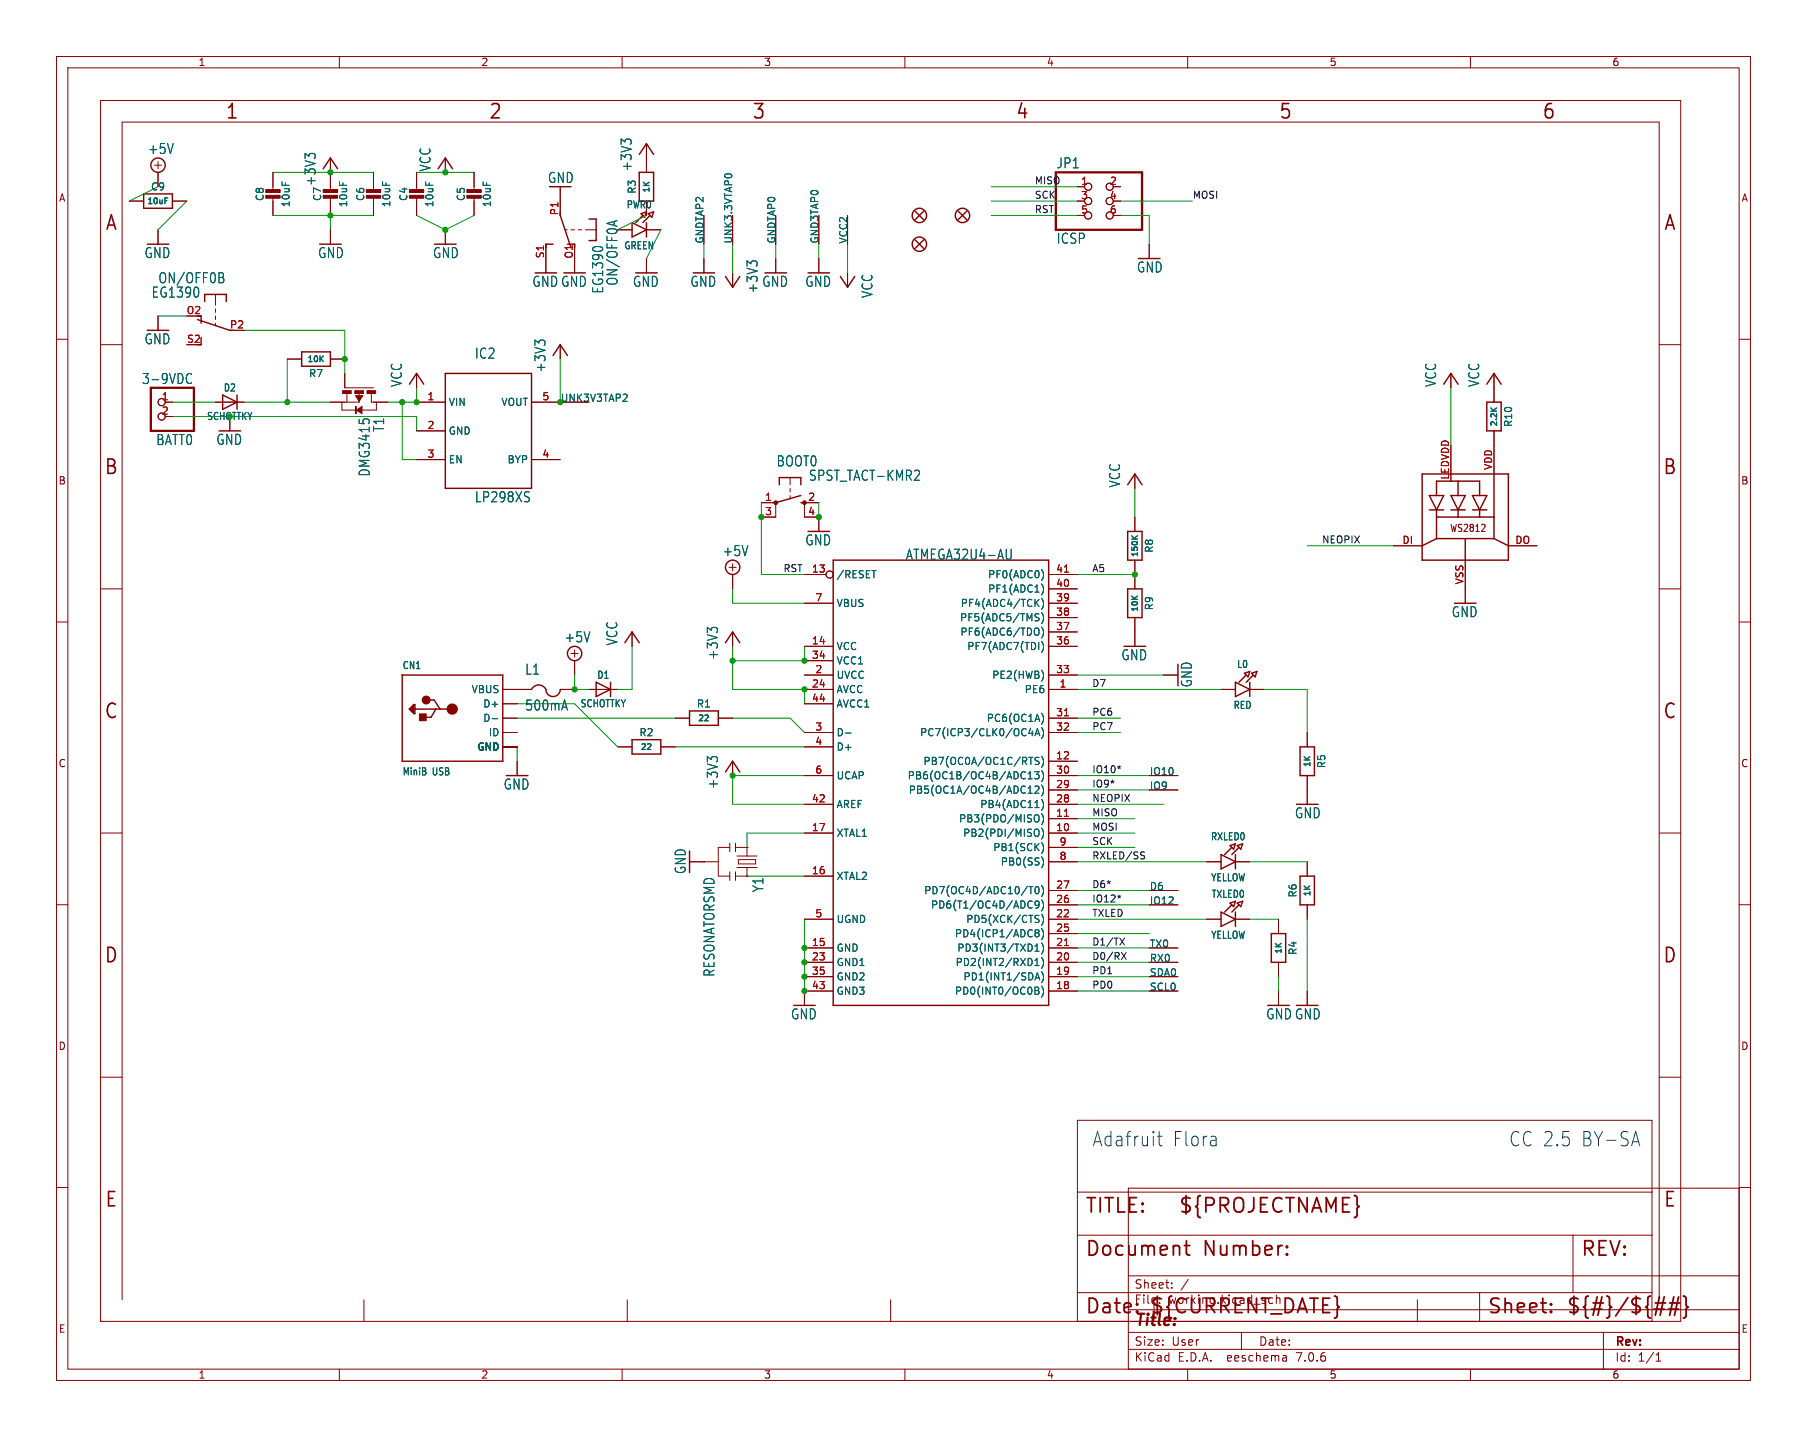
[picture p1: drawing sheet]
<svg xmlns="http://www.w3.org/2000/svg" width="320mm" height="254mm" viewBox="0 0 320 254" stroke-linecap="round" stroke-linejoin="round" font-family="sans-serif">
<g fill="none" stroke="#840000" stroke-width=".18">
<path d="M10 10h299.5v234.1h-299.5zM12 12h295.5v230.1h-295.5zM17.8 17.8h279.4v215.9h-279.4zM60 10v2M110 10v2M160 10v2M210 10v2M260 10v2M22.9 35.6h2.5M27.3 29.2h1.3M27.9 28.6v1.2M27.9 30.5v2.5"/>
<path d="M30.5 35.6h2.5M48.3 30.5v3.3M48.3 34.8v3.3M58.4 27.9v5.9M58.4 34.8v3.3M66 30.5v3.3M66 34.8v3.3M73.7 30.5v3.3M73.7 34.8v3.3M78.7 27.9v2.6M83.8 30.5v3.3M83.8 34.8v3.3"/>
<path d="M99.1 33v5.1M114.3 25.4v5.1M114.3 35.6v2.5M124.5 38.1v5.1M129.5 38.1v5.1M137.2 38.1v5.1M144.8 38.1v5.1M149.9 38.1v5.1M190.5 35.6h1.3M190.5 33h1.3M190.5 38.1h1.3M196.8 35.6h1.3"/>
<path d="M196.8 33h1.3M196.8 38.1h1.3M10 60h2M27.9 40.6v2.6M27.9 55.9v2.5M38.1 52.1v1.9M38.1 54.6v.6M38.1 55.9v.6M38.1 57.1v.4M58.4 40.6v2.6M78.7 40.6v2.6M96.5 43.2v5.1"/>
<path d="M99.9 40.6h.4M101 40.6h.6M101.6 43.2v5.1M102.2 40.6h.7M103.5 40.6h1.9M109.2 40.6h2.6M114.3 45.7v2.6M114.3 40.6h2.5M124.5 45.7v2.6M129.5 48.3v2.5M137.2 45.7v2.6M144.8 45.7v2.6"/>
<path d="M149.9 48.3v2.5M203.2 43.2v2.5M307.5 60h2M17.8 61h3.8M29.2 71.1h1.3M29.2 73.7h1.3M38.1 71.1h5.1M40.6 73.7v2.5M50.8 63.5h2.5M58.4 63.5h2.6M60.5 71.1v1.4h2.5M61 66v2.6h5"/>
<path d="M61.3 69.6v1.5M63.5 69.5v1.6h-5.1M65.7 69.6v1.5h2.9M66.5 71.1v1.4h-2.6M73.7 71.1h5M73.7 76.2h5M73.7 66v2.6M94 71.1h10.1M99.1 61v2.5M256.5 66v2.6M256.5 78.7v5.1M264.2 66v5.1"/>
<path d="M264.2 76.2v7.6M293.4 61h3.8M73.7 81.3h5M94 81.3h5.1M129.5 99.7v1.3M134.6 88.9h2.6v2.5h-2.6M139.7 84.5v1.2M139.7 86.4v.6M139.7 87.6v.7M144.8 88.9h-2.6v2.5h2.6v2.6M200.7 83.8v2.6M200.7 91.4v2.6"/>
<path d="M200.7 99.1v5M246.4 96.5h5.1M259.1 99.1v7.6M266.7 96.5h5.1M10 110h2M17.8 104.1h3.8M101 115.6h1.2M101.6 114.9v1.3M101.6 116.8v2.6M111.8 111.8v2.5M128.9 100.3h1.3M129.5 101.6v2.5"/>
<path d="M129.5 111.8v2.5M142.2 119.4h5.1M142.2 101.6h3.8M142.2 114.3h5.1M142.2 116.8h5.1M142.2 106.7h5.1M185.4 104.1h5.1M185.4 119.4h5.1M185.4 101.6h5.1M185.4 114.3h5.1M185.4 111.8h5.1M185.4 109.2h5.1"/>
<path d="M185.4 106.7h5.1M200.7 109.2v5.1M205.7 119.4h2.6M293.4 104.1h3.8M307.5 110h2M88.9 132.1h2.5M88.9 124.5h2.5M88.9 127h2.5M88.9 129.5h2.5M88.9 121.9h5.1M91.4 134.6v2.6M99.1 121.9h2.5"/>
<path d="M104.1 121.9h5.1M109.2 132.1h2.6M116.8 132.1h2.6M119.4 127h2.5M127 127h2.5M129.5 134.6v2.6M142.2 132.1h5.1M142.2 124.5h5.1M142.2 129.5h5.1M142.2 121.9h5.1M142.2 137.2h5.1M185.4 127h5.1"/>
<path d="M185.4 129.5h5.1M185.4 121.9h5.1M185.4 134.6h5.1M185.4 139.7h5.1M185.4 137.2h5.1M203.2 139.7h5.1M203.2 137.2h5.1M215.9 121.9h2.5M221 121.9h2.5M231.1 129.5v2.6M231.1 137.2v5M10 160h2"/>
<path d="M17.8 147.3h3.8M121.9 152.4h5.1M124.5 152.4h.1M129 149.9h-2v5h2M129 149.1v1.5M129 154.2v1.5M130 154.9h2.1M130 149.9h2.1M130 149.1v1.5M130 154.2v1.5M130.3 151.4h3.6M130.3 153.4h3.6"/>
<path d="M130.6 152h3v.8h-3zM132.1 149.9h.1M132.1 154.9h.1M132.1 149.9v1.5M132.1 153.4v1.5M142.2 147.3h5.1M142.2 154.9h5.1M142.2 142.2h5.1M185.4 152.4h5.1M185.4 147.3h5.1M185.4 144.8h5.1M185.4 157.5h5.1"/>
<path d="M185.4 142.2h5.1M185.4 149.9h5.1M203.2 157.5h5.1M213.4 152.4h2.5M218.4 152.4h2.6M231.1 152.4v2.5M293.4 147.3h3.8M307.5 160h2M142.2 170.2h5.1M142.2 167.6h5.1M142.2 172.7h5.1M142.2 162.6h5.1"/>
<path d="M147.3 175.3h-5.1v2.5M185.4 160h5.1M185.4 175.3h5.1M185.4 170.2h5.1M185.4 167.6h5.1M185.4 172.7h5.1M185.4 162.6h5.1M185.4 165.1h5.1M203.2 160h5.1M203.2 175.3h5.1M203.2 170.2h5.1M203.2 167.6h5.1"/>
<path d="M203.2 172.7h5.1M213.4 162.6h2.5M218.4 162.6h2.6M226.1 162.6v2.5M226.1 170.2v2.5M226.1 175.3v2.5M231.1 160v2.6M231.1 175.3v2.5M17.8 190.5h3.8M190.5 198.1h101.6v35.6h-101.6zM293.4 190.5h3.8M10 210h2"/>
<path d="M190.5 210.8h101.6M190.5 218.4h101.6M199.5 210.1h108v32h-108zM278.1 218.4v10.2M307.5 210h2M21.6 229.9v-208.3h271.8v208.3M64.3 229.9v3.8M110.9 229.9v3.8M157.5 229.9v3.8M190.5 228.6h101.6M199.5 238.6h108M199.5 235.6h108"/>
<path d="M199.5 231.6h108M199.5 225.6h108M207.2 227.7v.1M207.2 226.9v.1M210.1 226.2l-1.3 2M219.5 235.6v3M227.4 239.8l.1 .9M250.6 229.9v3.8M261.6 228.6v5.1M283.5 235.6v6.5M292.8 239.6l.5-.4v1.5M60 242.1v2"/>
<path d="M110 242.1v2M160 242.1v2M210 242.1v2M227.5 240.6l-.2 .1M227.5 240.1h-.2M260 242.1v2M292.8 240.7h.9"/>
<circle cx="192.4" cy="38.1" r=".63"/>
<circle cx="192.4" cy="33" r=".63"/>
<circle cx="192.4" cy="35.6" r=".63"/>
<circle cx="196.2" cy="33" r=".63"/>
<circle cx="196.2" cy="38.1" r=".63"/>
<circle cx="196.2" cy="35.6" r=".63"/>
<circle cx="28.6" cy="73.7" r=".63"/>
<circle cx="28.6" cy="71.1" r=".63"/>
<circle cx="146.7" cy="101.6" r=".63"/>
</g>
<g fill="none" stroke="#840000" stroke-width=".25">
<path d="M25.4 34.3h5.1v2.5h-5.1zM57.1 29.8l1.3-1.9 1.3 1.9M77.5 29.8l1.2-1.9 1.3 1.9M99.1 38.1l1.9 5.7M104.1 38.7h1.3v3.8h-1.3M111.8 39.4l2.5 1.2-2.5 1.3zM113 27.3l1.3-1.9 1.3 1.9M113 35.6v-5.1h2.6v5.1M113.3 37.8l1-.3-.3 .9zM113.7 38.1l-1.3 1.3M114.3 39.4v2.5M114.6 37.8l1-.3-.3 .9z"/>
<path d="M114.9 38.1l-1.2 1.3M161.8 37.3l1.5 1.6M163.3 37.3l-1.5 1.6M169.4 37.3l1.5 1.6M170.9 37.3l-1.5 1.6M34.9 56.5l5.7 1.9M35.6 55.9v1.2M36.2 53.3v-1.2h3.8v1.2M97.8 43.2h-1.3v.6M100.3 43.2h1.3v.6M128.3 48.9l1.2 1.9 1.3-1.9M148.6 48.9l1.3 1.9 1.2-1.9"/>
<path d="M161.8 42.4l1.5 1.5M163.3 42.4l-1.5 1.5M39.4 69.8l2.5 1.3-2.5 1.3zM41.9 69.8v2.6M53.3 62.2h5.1v2.6h-5.1zM72.4 67.9l1.3-1.9 1.2 1.9M78.7 66h15.3v20.4h-15.3zM97.8 62.9l1.3-1.9 1.2 1.9M255.3 67.9l1.2-1.9 1.3 1.9M262.9 71.1h2.5v5.1h-2.5zM262.9 67.9l1.3-1.9 1.2 1.9M137.8 85.7v-1.2h3.8v1.2"/>
<path d="M141.6 87.6l-4.4 1.3M141.6 88.9h.6M147.3 99.1h38.1v78.7h-38.1zM199.4 94h2.5v5.1h-2.5zM199.4 85.7l1.3-1.9 1.2 1.9M251.5 83.8h15.2v15.3h-15.2zM252.7 90.2h2.6M252.7 87.6h2.6l-1.3 2.6zM254 95.2l-2.5 1.3M254 95.2h10.2M254 87.6v-2.5h7.6v2.5M254 90.2v5"/>
<path d="M254 91.4h10.2M256.5 90.2h2.6M256.5 87.6h2.6l-1.3 2.6zM257.8 85.1v2.5M257.8 90.2v1.2M259.1 95.2v3.9M260.3 90.2h2.6M260.3 87.6h2.6l-1.3 2.6zM261.6 90.2v1.2M264.2 83.8v11.4M264.2 95.2l2.5 1.3M71.1 119.4h17.8v15.2h-17.8v-15.2"/>
<path d="M110.5 113.7l1.3-1.9 1.2 1.9M128.3 113.7l1.2-1.9 1.3 1.9M199.4 104.1h2.5v5.1h-2.5zM220 119.1l1-.4-.3 1zM220.3 119.4l-1.2 1.2M221.3 119.1l.9-.4-.3 1zM221.6 119.4l-1.3 1.2M72.6 125.4l.4-.4v.8l-.2-.2v-.2M73.2 124.6h.2v1.6h-.2l-.8-.8zM73.2 124.6v1.4M73.4 125.4h6.6M75.8 123.8h1l1 1.6"/>
<path d="M77.1 125.4l-.9 1.4h-1.2M94 121.9a1.43 1.43 0 0 1 1.6-.7 1.43 1.43 0 0 1 1.1 1.3 1.27 1.27 0 0 0 1.4 .6 1.27 1.27 0 0 0 1-1.2M105.4 120.6l2.5 1.3-2.5 1.3zM107.9 120.6v2.6M111.8 130.8h5v2.5h-5zM121.9 125.7h5.1v2.6h-5.1zM128.3 136.5l1.2-1.9 1.3 1.9M218.4 120.6l2.6 1.3-2.6 1.3zM221 120.6v2.6M229.9 132.1h2.5v5.1h-2.5zM215.9 151.1l2.5 1.3-2.5 1.3zM217.5 149.5l.9-.3-.3 1z"/>
<path d="M217.5 159.7l.9-.3-.3 .9zM217.8 149.9l-1.3 1.2M218.4 151.1v2.6M218.8 149.5l.9-.3-.3 1zM218.8 159.7l.9-.3-.3 .9zM219.1 149.9l-1.3 1.2M229.9 154.9h2.5v5.1h-2.5zM215.9 161.3l2.5 1.3-2.5 1.2zM217.8 160l-1.3 1.3M218.4 161.3v2.5M219.1 160l-1.3 1.3M224.8 165.1h2.5v5.1h-2.5z"/>
<circle cx="27.9" cy="29.2" r="1.27"/>
<circle cx="162.6" cy="38.1" r="1.27"/>
<circle cx="170.2" cy="38.1" r="1.27"/>
<circle cx="162.6" cy="43.2" r="1.27"/>
<circle cx="101.6" cy="115.6" r="1.27"/>
<circle cx="129.5" cy="100.3" r="1.27"/>
</g>
<g fill="none" stroke="#006464" stroke-width=".18">
<path d="M54.6 27.6l-.7-.5v1M54.8 27.2h.8M108.6 39.2v.7M109.1 39l-1.8 .5M110.5 25.1l-.7-.5v.9M110.7 24.7h.7M128.2 30.9l.4-.2 .7 .2M39.2 48.2l.3 .4-.1 .3-.2 .2a.49 .49 0 0 1 .4 .4 .49 .49 0 0 1-.3 .5h-.6M132.8 46.6l-.7-.5v1M132.9 46.2h.8M33.2 66.1l.4-.1 .3 .2M33.9 67.7l-.3 .1-.4-.1"/>
<path d="M95.3 60.7l-.7-.5v.9M95.4 60.2h.8M93.4 87h.2M93.5 88.1v.5M162.3 83.2l.3 .3-.1 .4-.9 1h1M178.8 97.1v1.5l-.2 .2-.4 .1M125.7 111.5l-.6-.5v.9M125.9 111h.8M154.2 100.9h.7M183.2 106.5l.5 .8M183.2 108.5l.5 .1M183.5 109.2l.2 .2-.2 .4"/>
<path d="M183.5 111.1a.9 .9 0 0 1 0 1.2M183.7 106l-.7 .7M184.1 108.3a1.46 1.46 0 0 1 0 2M184.1 110.9a1.46 1.46 0 0 1 0 1.9M184.1 113.4a1.46 1.46 0 0 1 0 2M184.2 100.8a1.49 1.49 0 0 1 0 1.8M184.2 103.3a1.49 1.49 0 0 1 0 1.8M184.2 105.9a1.47 1.47 0 0 1-.1 1.8M184.4 119.1v.8M87 127.1h1M99.8 123.8l.5 1.8M125.7 134.3l-.6-.5v.9"/>
<path d="M125.9 133.9h.8M149.5 129.6h1M181.8 136.8l.4-.3v1.2M181.8 137.7h.7M181.9 133.9h.7M181.9 139.3l.3-.3v1.3M182.2 128.8l-.3 .9h.8M182.5 129.3v.8M182.9 136.5h.8l-.4 .5 .4 .1v.5l-.2 .1-.6-.1M183 130.1l.4-1.3 .4 1.3M183 139.1l.5-.1 .2 .4-.8 .9h.8M183.1 129.8h.6"/>
<path d="M183.7 134l-.5-.1-.1 .2v.3l.5 .3 .1 .3-.2 .2-.5-.1M184.1 133.7a1.46 1.46 0 0 1 0 2M184.1 136.3a1.46 1.46 0 0 1 0 1.9M184.1 138.8a1.46 1.46 0 0 1 0 2M184.2 126.2a1.49 1.49 0 0 1 0 1.8M184.2 128.7a1.47 1.47 0 0 1-.1 1.9M181.8 140.3h.7M181.9 156.8h.7M182.3 159.3l.2 .2M182.3 156.8v1.3M183.1 146.7l.1-.1a.43 .43 0 0 1 .5 .5v.4a.42 .42 0 0 1-.2 .4 .42 .42 0 0 1-.4-.1M183.1 156.9l.2-.1a.68 .68 0 0 1 .4 .6 .68 .68 0 0 1-.4 .7l-.2-.2-.1-.3z"/>
<path d="M183.2 144.1a.43 .43 0 0 1 .5 .4v.4a.43 .43 0 0 1-.5 .5M183.7 159.9l-.2 .2h-.4l-.1-.2 .1-.5 .4-.1 .2 .2a.84 .84 0 0 1-.3 1.1h-.3M184.1 146.4a1.46 1.46 0 0 1 0 2M184.1 141.4a1.46 1.46 0 0 1 0 1.9M184.1 143.9a1.46 1.46 0 0 1 0 1.9M184.1 149a1.46 1.46 0 0 1 0 1.9M184.1 156.6a1.46 1.46 0 0 1 0 1.9M184.1 159.1a1.46 1.46 0 0 1 0 2M184.2 151.6a1.49 1.49 0 0 1 0 1.8M182.5 160.5l-.2 .1M183 174.6l.6 .1 .1 .2-.3 .3M183 175.2h.4"/>
<path d="M183 173.3l.4-1.3 .4 1.3M183 164.7l.2-.3 .4 .1 .1 .2-.2 .3M183 170.8h.7M183 169.9l.4-.4v1.3M183 168.2h.7M183 164.7l.2 .3M183.1 172.9h.6M183.1 167.3l.3-.4v1.3M183.2 161.9h.5M183.2 165h.3M183.2 165l-.2 .2M183.4 175.2l.3 .2v.3l-.7 .1"/>
<path d="M183.5 162.5l.2 .3-.2 .3M183.5 165l.2 .2v.4l-.5 .1-.2-.3M184.1 161.7a1.46 1.46 0 0 1 0 1.9M184.1 164.2a1.46 1.46 0 0 1 0 2M184.1 166.8a1.46 1.46 0 0 1 0 1.9M184.1 169.3a1.46 1.46 0 0 1 0 1.9M184.1 171.8a1.46 1.46 0 0 1 0 2M184.1 174.4a1.46 1.46 0 0 1 0 1.9"/>
</g>
<g fill="#840000" stroke="#840000" stroke-width=".18">
<path d="M60.6 69.1h1.5v.5h-1.5z"/>
<path d="M62.7 69.1h1.6v.5h-1.6z"/>
<path d="M64.9 69.1h1.5v.5h-1.5z"/>
<path d="M62.9 70h1.2l-.6 1z"/>
<path d="M63 72.5l1-.6v1.3z"/>
<path d="M62.9 71.9h.1v1.3h-.1z"/>
<path d="M74.2 126.3h1.2v1.2h-1.2z"/>
<path d="M47 34.5h2.5v.6h-2.5z"/>
<path d="M47 33.5h2.5v.5h-2.5z"/>
<path d="M57.1 34.5h2.6v.6h-2.6z"/>
<path d="M57.1 33.5h2.6v.5h-2.6z"/>
<path d="M82.5 34.5h2.6v.6h-2.6z"/>
<path d="M82.5 33.5h2.6v.5h-2.6z"/>
<path d="M72.4 34.5h2.5v.6h-2.5z"/>
<path d="M72.4 33.5h2.5v.5h-2.5z"/>
<path d="M64.8 34.5h2.5v.6h-2.5z"/>
<path d="M64.8 33.5h2.5v.5h-2.5z"/>
<circle cx="75.4" cy="123.8" r=".7"/>
<circle cx="137.2" cy="88.9" r=".33"/>
<circle cx="142.2" cy="88.9" r=".33"/>
</g>
<circle cx="80" cy="125.4" r=".5" fill="none" stroke="#840000" stroke-width="1"/>
<path d="M29.2 35h.5M200.1 94.8l.6 .5M201.1 94.8l-.6 .4" fill="none" stroke="#006464" stroke-width=".2"/>
<g fill="none" stroke="#840000" stroke-width=".32">
<path d="M209.8 219.4v2.2l.1 .2 .5 .2M201.1 231.9l.1 .1-.1 .1M209.4 220.3h1M227.6 221.7l.1 .1-.1 .2M227.6 221.7l-.2 .1 .2 .2M227.6 220.4v.2M227.6 221.7v.3M227.6 220.4l.1 .1-.1 .1M227.6 220.4l-.2 .1 .2 .1M274.2 231.9l.2 .1-.2 .1M274.2 231.9l-.1 .1 .1 .1M274.2 230.5v.3"/>
<path d="M274.2 231.9v.2M274.2 230.5l.2 .2-.2 .1M274.2 230.5l-.1 .2 .1 .1M292.4 231.5h1.9M292.7 230.4h1.8M294.3 229.3l-.8 3.3M295 231.5h1.8M295.2 230.4h1.8M296 229.3l-.8 3.3M296.8 229.3l-.7 3.3M297.6 229.2l.4 .1 .1 .3v1.2l.4 .4-.4 .3v1.2l-.1 .3-.4 .1"/>
</g>
<path d="M188.2 101.2h.7M188.2 126.6h.7M188.2 144.4h.7M188.2 167.2h.7" fill="none" stroke="#a90000" stroke-width=".18"/>
<path d="M186.7 30.5h15.2v10.1h-15.2zM26.7 68.6h7.6v7.6h-7.6z" fill="none" stroke="#840000" stroke-width=".41"/>
<path d="M198.2 135.6l-.3 .1 .2 .2M198.2 158.5l-.3 .1 .2 .2M201.9 151.2l.4 .2 .1 .3-.3 .2h-.2M201.9 150.7h.5M198 165.9l.8 1.2M198.3 168.4l.8 1.3M198.8 165.9l-.8 1.2M199.1 168.4l-.8 1.3" fill="none" stroke="#0f0f0f" stroke-width=".18"/>
<path d="M204.7 200.9h.8M205 200.1v2.2l.1 .2 .4 .1M288.7 201.9h1M289.2 200.1l.7 2.5" fill="none" stroke="#0000c2" stroke-width=".18"/>
<g fill="none" stroke="#009600" stroke-width=".18">
<path d="M27.9 33l-5 2.6M33 35.6l-5.1 5M48.3 30.5h17.7M48.3 38.1h17.7M58.4 38.1v2.5M73.7 30.5h10.1M73.7 38.1l5 2.5 5.1-2.5M114.3 38.1l-5.1 2.5M175.3 38.1h15.2M175.3 35.6h15.2M175.3 33h15.2M198.1 38.1h5.1v5.1"/>
<path d="M198.1 35.6h12.7M27.9 55.9h5.1M43.2 58.4h17.8v7.6M116.8 40.6l-2.5 5.1M124.5 43.2v2.5M129.5 43.2v5.1M137.2 43.2v2.5M144.8 43.2v2.5M149.9 43.2v5.1M30.5 73.7h43.2v2.5M30.5 71.1h7.6M43.2 71.1h15.2"/>
<path d="M50.8 63.5v7.6M71.1 71.1v10.2h2.6M73.7 68.6v2.5h-5.1M99.1 63.5v7.6M256.5 68.6v10.1M134.6 88.9v12.7h7.6M144.8 88.9v2.5M200.7 86.4v5M231.1 96.5h15.3M101.6 119.4v2.5h2.5M111.8 114.3v7.6h-2.6M129.5 104.1v2.6h12.7"/>
<path d="M129.5 114.3v7.6h12.7v2.6M142.2 114.3v2.5h-12.7M190.5 101.6h10.2M190.5 119.4h15.2M91.4 132.1v2.5M91.4 124.5h10.2l7.6 7.6M91.4 127h28M119.4 132.1h22.8M129.5 127h10.2l2.5 2.5M142.2 137.2h-12.7v5h12.7M190.5 137.2h12.7M190.5 121.9h25.4"/>
<path d="M190.5 127h7.6M190.5 139.7h12.7M190.5 129.5h7.6M223.5 121.9h7.6v7.6M132.1 154.9h10.1M142.2 147.3h-10.1v2.6M190.5 152.4h22.9M190.5 157.5h12.7M190.5 147.3h10.2M190.5 142.2h15.2M190.5 144.8h10.2M190.5 149.9h10.2"/>
<path d="M221 152.4h10.1M142.2 162.6v12.7M190.5 175.3h12.7M190.5 172.7h12.7M190.5 170.2h12.7M190.5 167.6h12.7M190.5 160h12.7M190.5 162.6h22.9M190.5 165.1h12.7M221 162.6h5.1M226.1 172.7v2.6M231.1 162.6v12.7"/>
</g>
<g fill="#009600" stroke="#009600" stroke-width=".18">
<circle cx="142.2" cy="121.9" r=".46"/>
<circle cx="142.2" cy="116.8" r=".46"/>
<circle cx="200.7" cy="101.6" r=".46"/>
<circle cx="144.8" cy="91.4" r=".46"/>
<circle cx="134.6" cy="91.4" r=".46"/>
<circle cx="142.2" cy="172.7" r=".46"/>
<circle cx="142.2" cy="175.3" r=".46"/>
<circle cx="142.2" cy="170.2" r=".46"/>
<circle cx="142.2" cy="167.6" r=".46"/>
<circle cx="129.5" cy="137.2" r=".46"/>
<circle cx="129.5" cy="116.8" r=".46"/>
<circle cx="101.6" cy="121.9" r=".46"/>
<circle cx="78.7" cy="30.5" r=".46"/>
<circle cx="78.7" cy="40.6" r=".46"/>
<circle cx="58.4" cy="30.5" r=".46"/>
<circle cx="58.4" cy="38.1" r=".46"/>
<circle cx="73.7" cy="71.1" r=".46"/>
<circle cx="50.8" cy="71.1" r=".46"/>
<circle cx="61" cy="63.5" r=".46"/>
<circle cx="71.1" cy="71.1" r=".46"/>
</g>
<g font-size="3.5" fill="#840000">
<text x="39.8" y="21.4">1</text>
<text x="86.3" y="21.4">2</text>
<text x="132.9" y="21.4">3</text>
<text x="179.5" y="21.4">4</text>
<text x="226" y="21.4">5</text>
<text x="272.6" y="21.4">6</text>
<text x="18.5" y="41.1">A</text>
<text x="294.1" y="41.1">A</text>
<text x="18.3" y="84.2">B</text>
<text x="293.9" y="84.2">B</text>
<text x="18.3" y="127.4">C</text>
<text x="293.9" y="127.4">C</text>
<text x="18.3" y="170.6">D</text>
<text x="293.9" y="170.6">D</text>
<text x="18.5" y="213.8">E</text>
<text x="191.8" y="214.9">TITLE:</text>
<text x="208.3" y="214.9">${PROJECTNAME}</text>
<text x="294" y="213.8">E</text>
<text x="191.8" y="222.5">Document</text>
<text x="212.8" y="222.5">Number:</text>
<text x="279.4" y="222.5">REV:</text>
<text x="191.8" y="232.7">Date:</text>
<text x="203.2" y="232.7">${CURRENT_DATE}</text>
<text x="262.9" y="232.7">Sheet:</text>
<text x="276.9" y="232.7">${#}/${##}</text>
</g>
<g font-size="3.5" fill="#0000c2">
<text x="193" y="203">Adafruit</text>
<text x="207.3" y="203">Flora</text>
<text x="266.7" y="203">CC 2.5</text>
<text x="279.5" y="203">BY-SA</text>
</g>
<text font-size="2.8" fill="#840000" x="200.5" y="235">Title:</text>
<g font-size="2.5" fill="#006464">
<text x="26.1" y="27.4">+5V</text>
<text x="186.7" y="30">JP1</text>
<text x="56" y="33" transform="rotate(-90 56 33)">+3V3</text>
<text x="76.3" y="30.4" transform="rotate(-90 76.3 30.4)">VCC</text>
<text x="96.8" y="32.6">GND</text>
<text x="111.9" y="30.4" transform="rotate(-90 111.9 30.4)">+3V3</text>
<text x="25.5" y="45.9">GND</text>
<text x="56.1" y="45.9">GND</text>
<text x="76.5" y="45.9">GND</text>
<text x="186.7" y="43.3">ICSP</text>
<text x="26.7" y="52.8">EG1390</text>
<text x="27.9" y="50.3">ON/OFF0B</text>
<text x="94" y="50.9">GNDGND</text>
<text x="106.9" y="52" transform="rotate(-90 106.9 52)">EG1390</text>
<text x="109.4" y="50.6" transform="rotate(-90 109.4 50.6)">ON/OFF0A</text>
<text x="111.8" y="50.9">GND</text>
<text x="122" y="50.9">GND</text>
<text x="134.2" y="52" transform="rotate(-90 134.2 52)">+3V3</text>
<text x="134.7" y="50.9">GND</text>
<text x="142.3" y="50.9">GND</text>
<text x="154.5" y="52.8" transform="rotate(-90 154.5 52.8)">VCC</text>
<text x="200.9" y="48.4">GND</text>
<text x="25.5" y="61.1">GND</text>
<text x="83.9" y="63.6">IC2</text>
<text x="96.7" y="66" transform="rotate(-90 96.7 66)">+3V3</text>
<text x="25" y="68.1">3-9VDC</text>
<text x="71.3" y="68.5" transform="rotate(-90 71.3 68.5)">VCC</text>
<text x="254.1" y="68.5" transform="rotate(-90 254.1 68.5)">VCC</text>
<text x="261.8" y="68.5" transform="rotate(-90 261.8 68.5)">VCC</text>
<text x="68.1" y="76.5" transform="rotate(-90 68.1 76.5)">T1</text>
<text x="27.5" y="78.9">BATT0</text>
<text x="38.2" y="78.9">GND</text>
<text x="137.2" y="82.7">BOOT0</text>
<text x="65.6" y="84.4" transform="rotate(-90 65.6 84.4)">DMG3415</text>
<text x="83.9" y="89">LP298XS</text>
<text x="142.9" y="85.2">SPST_TACT-KMR2</text>
<text x="198.3" y="86.3" transform="rotate(-90 198.3 86.3)">VCC</text>
<text x="127.7" y="98.6">+5V</text>
<text x="142.3" y="96.7">GND</text>
<text x="160.1" y="99.2">ATMEGA32U4-AU</text>
<text x="99.7" y="113.8">+5V</text>
<text x="256.6" y="109.4">GND</text>
<text x="92.8" y="119.5">L1</text>
<text x="109.4" y="114.2" transform="rotate(-90 109.4 114.2)">VCC</text>
<text x="127.1" y="116.8" transform="rotate(-90 127.1 116.8)">+3V3</text>
<text x="198.2" y="117">GND</text>
<text x="92.8" y="125.9">500mA</text>
<text x="211" y="121.7" transform="rotate(-90 211 121.7)">GND</text>
<text x="89" y="139.8">GND</text>
<text x="127.1" y="139.6" transform="rotate(-90 127.1 139.6)">+3V3</text>
<text x="228.9" y="144.9">GND</text>
<text x="121.5" y="154.7" transform="rotate(-90 121.5 154.7)">GND</text>
<text x="135.2" y="157.9" transform="rotate(-90 135.2 157.9)">Y1</text>
<text x="126.6" y="172.9" transform="rotate(-90 126.6 172.9)">RESONATORSMD</text>
<text x="139.8" y="180.5">GND</text>
<text x="223.8" y="180.5">GNDGND</text>
</g>
<g font-size="2.1" fill="#840000">
<text x="200.5" y="230.8">File:</text>
<text x="200.5" y="228.1">Sheet:</text>
<text x="206.6" y="230.8">working.kicad_sch</text>
<text x="200.5" y="238.2">Size:</text>
<text x="207.2" y="238.2">User</text>
<text x="222.5" y="238.2">Date:</text>
<text x="285.5" y="238.4">Rev:</text>
<text x="200.5" y="241">KiCad</text>
<text x="208.2" y="241">E.D.A.</text>
<text x="217.1" y="241">eeschema</text>
<text x="229.5" y="241">7.0.6</text>
<text x="285.5" y="241">Id:</text>
<text x="289.6" y="241">1/1</text>
</g>
<g font-size="1.8" fill="#840000">
<text x="35" y="11.9">1</text>
<text x="85" y="11.9">2</text>
<text x="135" y="11.9">3</text>
<text x="185" y="11.9">4</text>
<text x="235" y="11.9">5</text>
<text x="285" y="11.9">6</text>
<text x="10.3" y="35.9">A</text>
<text x="307.9" y="35.9">A</text>
<text x="10.3" y="85.9">B</text>
<text x="307.8" y="85.9">B</text>
<text x="256.3" y="94.3">WS2812</text>
<text x="10.3" y="135.9">C</text>
<text x="307.8" y="135.9">C</text>
<text x="10.3" y="185.9">D</text>
<text x="307.8" y="185.9">D</text>
<text x="10.3" y="235.9">E</text>
<text x="307.8" y="235.9">E</text>
<text x="35" y="244">1</text>
<text x="85" y="244">2</text>
<text x="135" y="244">3</text>
<text x="185" y="244">4</text>
<text x="235" y="244">5</text>
<text x="285" y="244">6</text>
</g>
<g font-size="1.8" fill="#006464">
<text x="26.6" y="33.9">C9</text>
<text x="46.8" y="35.7" transform="rotate(-90 46.8 35.7)">C8</text>
<text x="57" y="35.7" transform="rotate(-90 57 35.7)">C7</text>
<text x="64.6" y="35.7" transform="rotate(-90 64.6 35.7)">C6</text>
<text x="72.2" y="35.7" transform="rotate(-90 72.2 35.7)">C4</text>
<text x="82.4" y="35.7" transform="rotate(-90 82.4 35.7)">C5</text>
<text x="112.6" y="34.4" transform="rotate(-90 112.6 34.4)">R3</text>
<text x="51.4" y="36.7" transform="rotate(-90 51.4 36.7)">10uF</text>
<text x="61.6" y="36.7" transform="rotate(-90 61.6 36.7)">10uF</text>
<text x="69.2" y="36.7" transform="rotate(-90 69.2 36.7)">10uF</text>
<text x="76.8" y="36.7" transform="rotate(-90 76.8 36.7)">10uF</text>
<text x="87" y="36.7" transform="rotate(-90 87 36.7)">10uF</text>
<text x="110.7" y="37.1">PWR0</text>
<text x="110.3" y="44.3">GREEN</text>
<text x="124.6" y="43.2" transform="rotate(-90 124.6 43.2)">GNDTAP2</text>
<text x="129.7" y="43.2" transform="rotate(-90 129.7 43.2)">UNK3.3VTAP0</text>
<text x="137.3" y="43.2" transform="rotate(-90 137.3 43.2)">GNDTAP0</text>
<text x="144.9" y="43.2" transform="rotate(-90 144.9 43.2)">GND3TAP0</text>
<text x="150" y="43.2" transform="rotate(-90 150 43.2)">VCC2</text>
<text x="39.5" y="69.4">D2</text>
<text x="54.5" y="66.9">R7</text>
<text x="79.2" y="72">VIN</text>
<text x="88.6" y="72">VOUT</text>
<text x="79.2" y="77.1">GND</text>
<text x="267.6" y="75.6" transform="rotate(-90 267.6 75.6)">R10</text>
<text x="79.2" y="82.1">EN</text>
<text x="89.6" y="82.1">BYP</text>
<text x="204.1" y="97.9" transform="rotate(-90 204.1 97.9)">R8</text>
<text x="147.8" y="102.5">/RESET</text>
<text x="147.8" y="107.5">VBUS</text>
<text x="169.8" y="107.5">PF4(ADC4/TCK)</text>
<text x="174.6" y="105">PF1(ADC1)</text>
<text x="174.6" y="102.5">PF0(ADC0)</text>
<text x="169.7" y="110.1">PF5(ADC5/TMS)</text>
<text x="169.7" y="112.6">PF6(ADC6/TDO)</text>
<text x="204.1" y="108" transform="rotate(-90 204.1 108)">R9</text>
<text x="71.1" y="118.5">CN1</text>
<text x="147.8" y="115.2">VCC</text>
<text x="147.8" y="117.7">VCC1</text>
<text x="170.9" y="115.2">PF7(ADC7(TDI)</text>
<text x="218.6" y="118.3">L0</text>
<text x="83.3" y="122.8">VBUS</text>
<text x="85.3" y="125.3">D+</text>
<text x="102.5" y="125.3">SCHOTTKY</text>
<text x="105.5" y="120.2">D1</text>
<text x="123.1" y="125.3">R1</text>
<text x="147.8" y="120.2">UVCC</text>
<text x="147.8" y="122.8">AVCC</text>
<text x="147.8" y="125.3">AVCC1</text>
<text x="175.3" y="120.2">PE2(HWB)</text>
<text x="181.1" y="122.8">PE6</text>
<text x="218" y="125.6">RED</text>
<text x="85.3" y="127.9">D-</text>
<text x="86.3" y="130.4">ID</text>
<text x="113" y="130.4">R2</text>
<text x="147.8" y="130.4">D-</text>
<text x="162.6" y="130.4">PC7(ICP3/CLK0/OC4A)</text>
<text x="174.4" y="127.9">PC6(OC1A)</text>
<text x="71.1" y="137.3">MiniB</text>
<text x="76.5" y="137.3">USB</text>
<text x="84.3" y="132.9">GND</text>
<text x="147.8" y="132.9">D+</text>
<text x="163.2" y="135.5">PB7(OC0A/OC1C/RTS)</text>
<text x="203.2" y="137.3">IO10</text>
<text x="234.5" y="136" transform="rotate(-90 234.5 136)">R5</text>
<text x="147.8" y="143.1">AREF</text>
<text x="147.8" y="138">UCAP</text>
<text x="160.4" y="138">PB6(OC1B/OC4B/ADC13)</text>
<text x="160.6" y="140.6">PB5(OC1A/OC4B/ADC12)</text>
<text x="173.2" y="143.1">PB4(ADC11)</text>
<text x="203.2" y="139.8">IO9</text>
<text x="147.8" y="148.2">XTAL1</text>
<text x="169.5" y="145.6">PB3(PDO/MISO)</text>
<text x="170.2" y="148.2">PB2(PDI/MISO)</text>
<text x="214" y="148.8">RXLED0</text>
<text x="147.8" y="155.8">XTAL2</text>
<text x="175.5" y="150.7">PB1(SCK)</text>
<text x="176.8" y="153.3">PB0(SS)</text>
<text x="163.3" y="158.3">PD7(OC4D/ADC10/T0)</text>
<text x="164.5" y="160.9">PD6(T1/OC4D/ADC9)</text>
<text x="203.2" y="160.2">IO12</text>
<text x="203.2" y="157.6">D6</text>
<text x="214" y="156.1">YELLOW</text>
<text x="214.1" y="159">TXLED0</text>
<text x="229.5" y="158.8" transform="rotate(-90 229.5 158.8)">R6</text>
<text x="147.8" y="163.4">UGND</text>
<text x="168.7" y="166">PD4(ICP1/ADC8)</text>
<text x="170.7" y="163.4">PD5(XCK/CTS)</text>
<text x="203.2" y="167.8">TX0</text>
<text x="214" y="166.2">YELLOW</text>
<text x="147.8" y="168.5">GND</text>
<text x="147.8" y="171">GND1</text>
<text x="147.8" y="173.6">GND2</text>
<text x="168.9" y="171">PD2(INT2/RXD1)</text>
<text x="169.2" y="168.5">PD3(INT3/TXD1)</text>
<text x="170.3" y="173.6">PD1(INT1/SDA)</text>
<text x="203.2" y="170.3">RX0</text>
<text x="203.2" y="172.9">SDA0</text>
<text x="229.5" y="169" transform="rotate(-90 229.5 169)">R4</text>
<text x="147.8" y="176.1">GND3</text>
<text x="168.7" y="176.1">PD0(INT0/OC0B)</text>
<text x="203.2" y="175.4">SCL0</text>
</g>
<g font-size="1.8" fill="#a90000">
<text x="191.1" y="32.8">1</text>
<text x="191.1" y="35.3">3</text>
<text x="196.1" y="32.8">2</text>
<text x="196.1" y="35.3">4</text>
<text x="98.8" y="38.2" transform="rotate(-90 98.8 38.2)">P1</text>
<text x="191.1" y="37.8">5</text>
<text x="196.1" y="37.8">6</text>
<text x="96.3" y="45.8" transform="rotate(-90 96.3 45.8)">S1</text>
<text x="101.3" y="45.8" transform="rotate(-90 101.3 45.8)">O1</text>
<text x="32.9" y="55.6">O2</text>
<text x="40.6" y="58.2">P2</text>
<text x="33" y="60.7">S2</text>
<text x="28.5" y="70.9">1</text>
<text x="75.5" y="70.9">1</text>
<text x="95.8" y="70.9">5</text>
<text x="28.5" y="73.4">2</text>
<text x="75.5" y="75.9">2</text>
<text x="75.5" y="81">3</text>
<text x="95.8" y="81">4</text>
<text x="263.9" y="83.2" transform="rotate(-90 263.9 83.2)">VDD</text>
<text x="135.2" y="88.6">1</text>
<text x="142.8" y="88.6">2</text>
<text x="256.3" y="84.9" transform="rotate(-90 256.3 84.9)">LEDVDD</text>
<text x="135.2" y="91.2">3</text>
<text x="142.8" y="91.2">4</text>
<text x="143.5" y="101.3">13</text>
<text x="186.6" y="101.3">41</text>
<text x="247.9" y="96.3">DI</text>
<text x="267.8" y="96.3">DO</text>
<text x="144.1" y="106.4">7</text>
<text x="186.6" y="106.4">39</text>
<text x="186.6" y="103.9">40</text>
<text x="258.8" y="103.5" transform="rotate(-90 258.8 103.5)">VSS</text>
<text x="186.6" y="111.5">37</text>
<text x="186.6" y="109">38</text>
<text x="143.5" y="114">14</text>
<text x="143.5" y="116.6">34</text>
<text x="144.1" y="119.1">2</text>
<text x="186.6" y="119.1">33</text>
<text x="186.6" y="114">36</text>
<text x="143.5" y="121.7">24</text>
<text x="143.5" y="124.2">44</text>
<text x="187.3" y="121.7">1</text>
<text x="144.1" y="129.3">3</text>
<text x="144.1" y="131.8">4</text>
<text x="186.6" y="126.7">31</text>
<text x="186.6" y="129.3">32</text>
<text x="144.1" y="136.9">6</text>
<text x="186.6" y="134.4">12</text>
<text x="186.6" y="136.9">30</text>
<text x="143.5" y="142">42</text>
<text x="186.6" y="142">28</text>
<text x="186.6" y="139.4">29</text>
<text x="143.5" y="147.1">17</text>
<text x="186.6" y="147.1">10</text>
<text x="186.6" y="144.5">11</text>
<text x="187.3" y="149.6">9</text>
<text x="143.5" y="154.7">16</text>
<text x="187.3" y="152.1">8</text>
<text x="186.6" y="159.8">26</text>
<text x="186.6" y="157.2">27</text>
<text x="143.5" y="167.4">15</text>
<text x="144.1" y="162.3">5</text>
<text x="186.6" y="167.4">21</text>
<text x="186.6" y="162.3">22</text>
<text x="186.6" y="164.8">25</text>
<text x="143.5" y="169.9">23</text>
<text x="143.5" y="172.5">35</text>
<text x="186.6" y="172.5">19</text>
<text x="186.6" y="169.9">20</text>
<text x="143.5" y="175">43</text>
<text x="186.6" y="175">18</text>
</g>
<g font-size="1.8" fill="#009600">
<text x="99.1" y="71.3">UNK3V3TAP2</text>
<text x="36.5" y="74.5">SCHOTTKY</text>
</g>
<g font-size="1.7" fill="#0f0f0f">
<text x="182.9" y="32.7">MISO</text>
<text x="182.9" y="35.2">SCK</text>
<text x="210.8" y="35.2">MOSI</text>
<text x="182.9" y="37.8">RST</text>
<text x="138.4" y="101.3">RST</text>
<text x="193" y="101.3">A5</text>
<text x="233.7" y="96.2">NEOPIX</text>
<text x="193" y="121.6">D7</text>
<text x="193" y="129.2">PC7</text>
<text x="193" y="126.7">PC6</text>
<text x="193" y="136.8">IO10*</text>
<text x="193" y="141.9">NEOPIX</text>
<text x="193" y="139.4">IO9*</text>
<text x="193" y="144.4">MISO</text>
<text x="193" y="149.5">SCK</text>
<text x="193" y="147">MOSI</text>
<text x="193" y="152.1">RXLED/SS</text>
<text x="193" y="157.1">D6*</text>
<text x="193" y="159.7">IO12*</text>
<text x="193" y="162.2">TXLED</text>
<text x="193" y="167.3">D1/TX</text>
<text x="193" y="169.8">D0/RX</text>
<text x="193" y="172.4">PD1</text>
<text x="193" y="174.9">PD0</text>
</g>
<g font-size="1.4" fill="#006464">
<text x="115.1" y="34.2" transform="rotate(-90 115.1 34.2)">1K</text>
<text x="25.9" y="36.4">10uF</text>
<text x="54.2" y="64.3">10K</text>
<text x="265" y="75.6" transform="rotate(-90 265 75.6)">2.2K</text>
<text x="201.5" y="98.7" transform="rotate(-90 201.5 98.7)">150K</text>
<text x="201.5" y="108.4" transform="rotate(-90 201.5 108.4)">10K</text>
<text x="123.3" y="127.8">22</text>
<text x="113.1" y="132.9">22</text>
<text x="232" y="135.8" transform="rotate(-90 232 135.8)">1K</text>
<text x="232" y="158.7" transform="rotate(-90 232 158.7)">1K</text>
<text x="226.9" y="168.8" transform="rotate(-90 226.9 168.8)">1K</text>
</g>
</svg>
